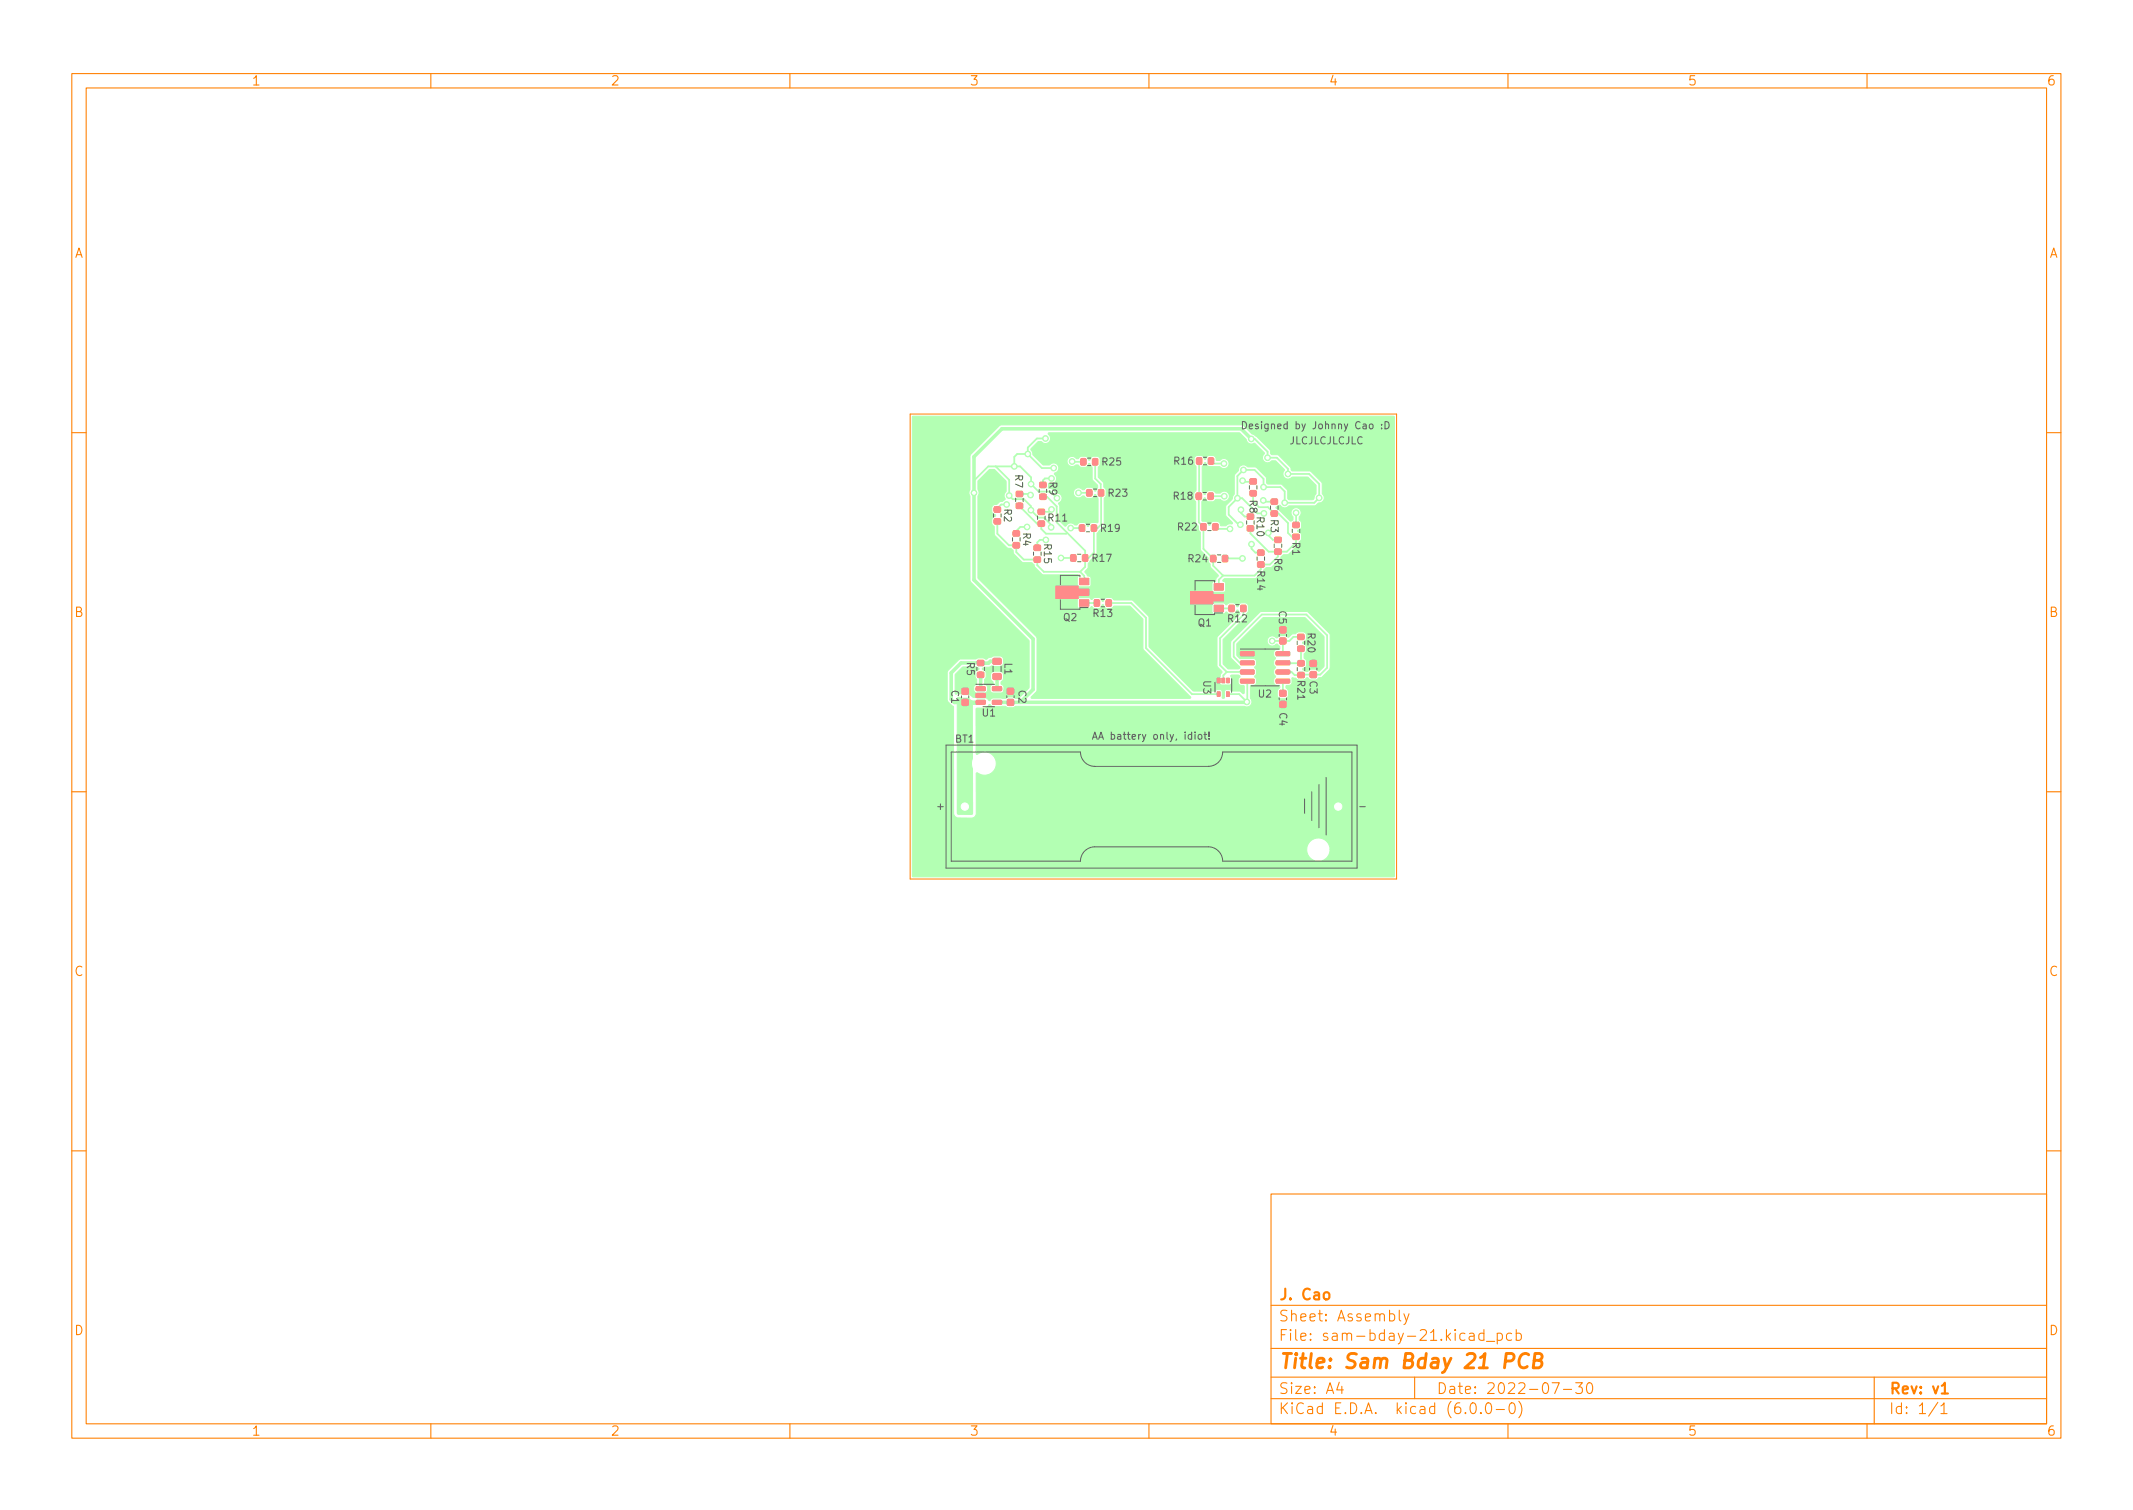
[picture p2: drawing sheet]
<svg xmlns="http://www.w3.org/2000/svg" width="297mm" height="210mm" viewBox="0 0 297 210" stroke-linecap="round" stroke-linejoin="round" font-family="sans-serif">
<g fill="#b3ffb3" stroke="#b3ffb3" stroke-width=".14">
<path d="M149.1 77.3h.7v.8h-.7z"/>
<path d="M150.8 77.3h.7v.8h-.7z"/>
<path d="M180.7 88.3h.9v.7h-.9z"/>
<path d="M180.7 90h.9v.7h-.9z"/>
<path d="M138.3 91.7h1l.1 .2v.5l-.2 .1h-.8l-.2-.2z"/>
<path d="M138.3 93.8h1l.1 .2v.5l-.2 .1h-.8l-.2-.2z"/>
<path d="M144 75.9h.9v.7h-.9z"/>
<path d="M144 77.6h.9v.7h-.9z"/>
<path d="M150.3 83.5h1.3v.9h-1.3z"/>
<path d="M147 81.6h3.2v.4h1.4v.9h-1.4v.4h-3.2z"/>
<path d="M150.3 80.5h1.3v.9h-1.3z"/>
<path d="M144.6 70.9h.8v.7h-.8z"/>
<path d="M144.6 72.6h.8v.7h-.8z"/>
<path d="M175.2 76.6h.8v.7h-.8z"/>
<path d="M175.2 78.3h.8v.6h-.8z"/>
<path d="M150.3 73.1h.7v.8h-.7z"/>
<path d="M152 73.1h.7v.8h-.7z"/>
<path d="M173.7 71.6h.8v.7h-.8z"/>
<path d="M173.7 73.2h.8v.7h-.8z"/>
<path d="M140.3 97.4h.8v.8h-.8z"/>
<path d="M140.3 95.9h.8v.7h-.8z"/>
<path d="M178.2 96.2h.9v.7h-.9z"/>
<path d="M178.2 97.7h.9v.8h-.9z"/>
<path d="M172.8 84.3h.7v.8h-.7z"/>
<path d="M171.2 84.3h.6v.8h-.6z"/>
<path d="M182.5 93.6h.8v.7h-.8z"/>
<path d="M182.5 92h.8v.8h-.8z"/>
<path d="M178.2 88.9h.9v.7h-.9z"/>
<path d="M178.2 87.3h.9v.8h-.9z"/>
<path d="M154.1 83.6h.6v.8h-.6z"/>
<path d="M152.4 83.6h.7v.8h-.7z"/>
<path d="M134 97.4h.8v.8h-.8z"/>
<path d="M134 95.9h.8v.7h-.8z"/>
<path d="M177.5 74.8h.9v.7h-.9z"/>
<path d="M177.5 76.5h.9v.7h-.9z"/>
<path d="M170.3 77.4h.6v.8h-.6z"/>
<path d="M168.6 77.4h.7v.8h-.7z"/>
<path d="M168.9 72.9h.7v.9h-.7z"/>
<path d="M167.2 72.9h.7v.9h-.7z"/>
<path d="M170.8 94.4h.4v.7h-.4z"/>
<path d="M170.2 94.4h.4v.7h-.4z"/>
<path d="M169.5 94.4h.4v.7h-.4z"/>
<path d="M169.5 96.3h.4v.7h-.4z"/>
<path d="M170.8 96.3h.4v.7h-.4z"/>
<path d="M141.1 73.9h.8v.7h-.8z"/>
<path d="M141.1 75.6h.8v.7h-.8z"/>
<path d="M177 69.5h.9v.7h-.9z"/>
<path d="M177 71.2h.9v.6h-.9z"/>
<path d="M180.8 92h.8v.7h-.8z"/>
<path d="M180.8 93.7h.8v.6h-.8z"/>
<path d="M141.5 68.4h.9v.7h-.9z"/>
<path d="M141.5 70.1h.9v.7h-.9z"/>
<path d="M136.1 92h.9v.7h-.9z"/>
<path d="M136.1 93.6h.9v.7h-.9z"/>
<path d="M169.1 84.3h1.3v.9h-1.3z"/>
<path d="M165.8 82.4h3.1v.4h1.5v.9h-1.5v.4h-3.1z"/>
<path d="M169.1 81.3h1.3v.9h-1.3z"/>
<path d="M174.1 66.7h.8v.7h-.8z"/>
<path d="M174.1 68.3h.8v.7h-.8z"/>
<path d="M168.3 63.8h.7v.8h-.7z"/>
<path d="M166.7 63.8h.6v.8h-.6z"/>
<path d="M138.5 70.6h.8v.7h-.8z"/>
<path d="M138.5 72.3h.8v.6h-.8z"/>
<path d="M133.4 111.3h2v2h-2z"/>
<path d="M144.8 67.2h.9v.7h-.9z"/>
<path d="M144.8 68.8h.9v.7h-.9z"/>
<path d="M150.5 63.9h.7v.8h-.7z"/>
<path d="M152.2 63.9h.7v.8h-.7z"/>
<path d="M168.3 68.7h.6v.8h-.6z"/>
<path d="M166.6 68.7h.7v.8h-.7z"/>
<path d="M151.3 68.2h.7v.8h-.7z"/>
<path d="M153 68.2h.7v.8h-.7z"/>
<path d="M180.1 72.8h.8v.6h-.8z"/>
<path d="M180.1 74.4h.8v.7h-.8z"/>
<path d="M172.8 90.8l1.8-.1 .1 .5-.2 .1h-1.7l-.1-.1z"/>
<path d="M172.8 92h1.8l.1 .5-.2 .1h-1.7l-.1-.2z"/>
<path d="M172.8 93.3h1.8l.1 .5-.2 .1h-1.7l-.1-.2z"/>
<path d="M172.8 94.6l1.8-.1 .1 .5-.2 .1h-1.7l-.1-.1z"/>
<path d="M177.7 94.6l1.8-.1 .1 .5-.1 .1h-1.7l-.1-.1z"/>
<path d="M177.7 93.3h1.8l.1 .5-.1 .1h-1.7l-.1-.2z"/>
<path d="M177.7 92h1.8l.1 .5-.1 .1h-1.7l-.1-.2z"/>
<path d="M177.7 90.8l1.8-.1 .1 .5-.1 .1h-1.7l-.1-.1z"/>
<path d="M135.9 95.6h1.2l.1 .5-.1 .1h-1.1l-.1-.2z"/>
<path d="M135.9 96.6h1.2l.1 .5h-.1h-1.1l-.1-.1z"/>
<path d="M135.9 97.5h1.2l.1 .5-.1 .1h-1.1l-.1-.2z"/>
<path d="M138.2 97.5h1.2l.1 .5-.1 .1h-1.1l-.1-.2z"/>
<path d="M138.2 95.6h1.2l.1 .5-.1 .1h-1.1l-.1-.2z"/>
<path d="M133.3 97.2l.4-.1 .4 .1h.7l.6 .4 1.7 .1 .1 .1v.2l-.1 .1h-1.7v7.5a1.81 1.81 0 0 0 0 1.4v6.3l-.1 .1h-1.9l-.1-.2z"/>
<path d="M127.1 58h67l.1 .1v35h-9v-4.8l-3-3.1-.2-.1h-6.4l-.1 .1-4.1 4.1v2.3l1 1.1a.25 .25 0 0 1 .3 .2 .25 .25 0 0 1-.2 .2h-1.5l-.7-.7v-3.3l3.2-3.2 .1-.4 .2-.4v-.8l-.2-.3-.8-.1-.2 .2-.1 .2a.14 .14 0 0 1-.2 .2 .13 .13 0 0 1-.1-.2l-.1-.2-.4-.2h-.5l-.4 .3-.4-.2h-1.4l-.2 .1v1.1l.1 .2h1.7a.27 .27 0 0 1 .2-.1 .27 .27 0 0 1 .3 .1l.7 .1 .3-.2 .1-.3a.13 .13 0 0 1 .2-.1 .13 .13 0 0 1 .1 .2l.1 .3v.1l-3.1 3.2v4l.7 .8-.3 .4v.5v.7l.2 .3 1.3-.1 .1-.2-.1-1.1h1.1a.17 .17 0 0 1 .2 .2 .17 .17 0 0 1-.2 .2l-.1 .2v.5l.3 .3 .6 .1v1l-.2 .1-.5-.4h-1l-.3-.2h-.6l-.2 .3v.8a.17 .17 0 0 1-.2 .2 .17 .17 0 0 1-.1-.3v-.7l-.2-.3h-.6l-.3 .2h-3l-6-6.1-.1-4.2-2.2-2.3-.2-.1h-2.4l-.6-.3h-.6l-.3 .4a.17 .17 0 0 1-.2 .1 .17 .17 0 0 1-.1-.3l-.4-.2h-.6l-.2 .2a.31 .31 0 0 1-.5-.2l-1.5 .1-.2 .2v1l.3 .2h1.5a.21 .21 0 0 1 .2-.2 .21 .21 0 0 1 .2 .1l.2 .1h.7l.2-.1 .1-.3a.13 .13 0 0 1 .2-.1 .13 .13 0 0 1 .1 .2l.1 .2 .4 .1h.5l.5-.3h2.1l1.8 1.8 .1 4.2 6.6 6.6v.2h-22.2v-.2l.7-.7 .1-.2v-7.4l-8.2-8.2v-11.4l.1-.5-.1-.4v-1.2l1.6-1.6h.7l1.6 1.6v1.4l-.2 .4v.4a.27 .27 0 0 1-.1 .5l-.2 .1-.4 .1-.4 .3-.4 .1-.2 .2-.1 .8 .2 .2 .2 .1a.18 .18 0 0 1 .1 .3 .18 .18 0 0 1-.2 .1l-.3 .3v.5l.4 .6v1.2l1.7 1.7 .6 .1 .3 .2 .1 .5 1.1 1.2 1.4 .1 .3 .2 .1 .4 1.2 1 4.8 .1 .1 .1-.2 .2v1.1l.2 .2h1.6l.1-.2v-1.1l-.1-.1-.4-.1-.3-.6 .4-.5 .1-.7 1.1-1.3 .1-2.8 1-1.2v-3.7l.2-.5v-.7l-.3-.3v-.7l-.8-.8v-1.3l.3-.5v-.8l-.4-.3h-.5l-.3 .2-.2 .2a.15 .15 0 0 1-.2 .2 .15 .15 0 0 1-.1-.2l-.1-.2-.3-.2h-.5l-.4 .3a.53 .53 0 0 1-.7-.2h-.1a.71 .71 0 0 0-.8 .8 .71 .71 0 0 0 1.1 .4l.4-.1 .5 .4h.5l.3-.2 .2-.3a.14 .14 0 0 1 .1-.1 .14 .14 0 0 1 .1 .2l.3 .4v1.7l.8 .8v.3l-.3 .4a.18 .18 0 0 1-.2 .1 .18 .18 0 0 1-.1-.3l-.3-.2-.6-.1-.4 .3a.29 .29 0 0 1-.4-.1h-.2a.7 .7 0 0 0-.9 .8 .7 .7 0 0 0 1.2 .3h.3l.4 .3h.5l.3-.1 .2-.3a.14 .14 0 0 1 .1-.2 .14 .14 0 0 1 .2 .2l.2 .4v3.3l-.1 .1h-.8l-.2 .1-.2 .2a.13 .13 0 0 1-.1 .2 .13 .13 0 0 1-.1-.2l-.3-.3h-.7l-.5 .3-.9-.3-.3 .1-.3 .4-.1-.1-.7-.7v-2l-.2-.4 .1-.1a.73 .73 0 0 0 .4-.9 .73 .73 0 0 0-.8-.5l-.6-.5-.5-.1v-.6l.2-.1a.74 .74 0 0 0 .9-.4 .74 .74 0 0 0-.3-1 .78 .78 0 0 0 .6-.5 .78 .78 0 0 0-.3-.8l-.5-.1-.5 .2h-.8l-1.5-1.4v-.4l-.2-.2v-.2l1-1h.5a.72 .72 0 0 0 1.1 0 .72 .72 0 0 0-.2-1.1l.1-.1h26.5l.9 .9a.77 .77 0 0 0 1.2 .5l1.4 1.5a.71 .71 0 0 0-.1 1 .71 .71 0 0 0 1.1 0h.6l1.2 1.2a.79 .79 0 0 0 .4 1.3h.3l.4-.3 2.2 .1 1.1 1.1v1.1l-.2 .3-.1 .5-.2 .1h-3.3l-.2-.2v-1.2l-.8-.7-2-.1-.1-.2-.1-.8-1.3-1.3-1.2-.1a.72 .72 0 0 0-.8-.2 .72 .72 0 0 0-.5 .6l-.6 .8v2.6l-.2 .2-.1 .5-.9 1v1.3l.9 1v.1l-.6 .1-.3 .2h-.6l-.4-.6h-.7l-.3 .1-.2 .3a.15 .15 0 0 1-.2 .1 .15 .15 0 0 1 0-.2l-.3-.3h-.6v-.1v-2.6l.2-.4a.14 .14 0 0 1 .2-.2 .14 .14 0 0 1 .1 .2l.1 .2 .3 .2h.6l.5-.4 .6 .1a.71 .71 0 0 0 1 0 .71 .71 0 0 0 0-1 .71 .71 0 0 0-1.1 0l-.6 .1-.4-.4h-.6l-.3 .2-.1 .2a.13 .13 0 0 1-.1 .2 .14 .14 0 0 1-.2-.2l-.2-.4v-3.3l.3-.4a.13 .13 0 0 1 .1-.2 .13 .13 0 0 1 .1 .2l.2 .2 .2 .2h1.6a.71 .71 0 0 0 1 0 .71 .71 0 0 0 0-1 .71 .71 0 0 0-1 .1h-.5l-.1-.4-.3-.3-.8 .1-.3 .3a.17 .17 0 0 1-.2 .1 .17 .17 0 0 1-.1-.2l-.3-.3h-.6l-.3 .2-.1 .2v.8l.3 .4v3.3l-.4 .4v.7l.3 .5v2.9l.4 .4v.5l.3 .5v2.4l1 1.1 .1 .5 .2 .3 .1 .5 1.1 1.1-.3 .4-.1 .4-.4 .1-.1 .2v1l.1 .2 1.5 .1 .2-.2 .1-1.1-.4-.3 .2-.3h4.3l.2-.1 1.3-1.4 .8-.1 1.6-1.7 .8-.1 1.3-1.4 .1-.4 .3-.2 .1-.2-.1-.7-.4-.3a.18 .18 0 0 1 0-.2 .18 .18 0 0 1 .2-.1l.2-.3 .1-.6-.4-.4 .1-.5a.7 .7 0 0 0-.1-1.1l-.4-.1a.7 .7 0 0 0-.7 .5 .7 .7 0 0 0 .2 .7v.5l-.3 .2-1.6-1.7-.3-.1a.18 .18 0 0 1-.1-.2 .18 .18 0 0 1 .3-.1l.2-.2a.88 .88 0 0 0 1 .4l.3-.3h3.6l.6-.4a.7 .7 0 0 0 .7-.4 .7 .7 0 0 0-.2-.8l-.1-1.6-1.5-1.6-2.7-.1-.2-.5-1.6-1.6-1.1-.1-.1-.7-1.9-1.8-.7-.4-1.3-1.2h-33.5h-.3l-4.1 4.2v4.8l-.2 .4 .2 .5v11.6l.1 .4 8.1 8.1v6.6l-.3 .3h-3.2v-.6l-.4-.3v-.3l.3-.2v-.2a.9 .9 0 0 0-.1-.9l-.2-.1h-1a.51 .51 0 0 0-.5 .4l.1 .6 .3 .5v.3l-.3 .1-.1 .3v.4l.2 .3 1.3 .1 .3-.1 .1-.3h3.2l-1.1 1.1h-.5l-.4-.2a.95 .95 0 0 0-.9 .2h-1.9l-.3 .2a.14 .14 0 0 1-.1 .2 .14 .14 0 0 1-.2-.2l-.4-.2-1.7-.1-.5-.4-2-.1v-2.7l1.1-1h1.8l.3 .1a.14 .14 0 0 1 .1 .2 .14 .14 0 0 1-.1 .1l-.3 .1-.1 .3v.6l.2 .3v.6l-.3 .3-.1 .6 .1 .3 .3 .1h1.1l.4-.2v-.6l-.1-.3-.3-.2v-.6l.2-.3v-.6l-.1-.3-.3-.1a.15 .15 0 0 1-.1-.2 .15 .15 0 0 1 .2-.1l.8-.1 .3-.2 .3 .1h.9a.51 .51 0 0 0 .4-.5v-.7l-.4-.3h-1l-.6 .3-.3 .2-.5-.2h-.7l-.3 .2h-2.1l-.3 .1-1.4 1.4-.2 .3v3.9l.1 .2 .8 .8v14.7l.1 .4 .2 .2 .3 .1h1.9l.3-.1 .3-.2 .1-.3-.1-5.6 .2-.1 .9 .3a1.64 1.64 0 0 0 1.6-2.1 1.64 1.64 0 0 0-2.6-.8l-.1-.1v-6.2l1.3-.1 .4-.3a.19 .19 0 0 1 .2-.2 .19 .19 0 0 1 .2 .2l.3 .1h1.7l.4 .1a.96 .96 0 0 0 1-.1l31.9-.1 .3 .1a.7 .7 0 0 0 .7-.4 .7 .7 0 0 0-.1-.7l-.1-1.8 .6-.1 .2-.2 .1-.6-.1-.2a.19 .19 0 0 1-.2-.2 .19 .19 0 0 1 .2-.2l.1-.7-.3-.3 .3-.5-.1-.6-.3-.2h-2l-.4-.5v-1.5l3.7-3.7h5.8l2.6 2.6 .1 4.2-.7 .7-.5-.3h-.7l-.3 .3a.32 .32 0 0 1-.5-.1l-.1-.1a.15 .15 0 0 1-.2-.2 .15 .15 0 0 1 .2-.1l.3-.3v-.7l-.3-.4v-.6l.3-.4v-.5l-.1-.3-.3-.2a.16 .16 0 0 1-.1-.2 .16 .16 0 0 1 .2-.1l.3-.3v-.6l-.1-.3-.3-.1h-.7l-.4 .2-.5 .1-.5 .4-.4-.2a.93 .93 0 0 0-1.1 .3h-.1l-.4-.2a.71 .71 0 0 0-.9 .8 .71 .71 0 0 0 1.2 .3h.2l.3 .3v.3l-.1 .1-.5 .1-.2 .2v.5l.1 .3a.24 .24 0 0 1 .1 .2 .24 .24 0 0 1-.2 .2v.6l.2 .4-.2 .4 .1 .7a.25 .25 0 0 1 .1 .3 .25 .25 0 0 1-.2 .2v.6l.1 .2 .7 .2v.3l-.3 .4v.6l.1 .3 .3 .2a.96 .96 0 0 0 1.1-.3v-.8l-.3-.4v-.3l.7-.2 .1-.2v-.5a.18 .18 0 0 1 .1-.2 .18 .18 0 0 1 .2 0h.2l.4 .3h.7l.6-.3 .5 .3a1.02 1.02 0 0 0 1.1-.3l.4-.1 1.1-1.2h9v25.2h-9a1.63 1.63 0 0 0-2.3-1.4 1.63 1.63 0 0 0-.3 2.7 1.63 1.63 0 0 0 2.6-1v-.3h9v3.7l-.1 .1-67-.1z"/>
<circle cx="186.4" cy="112.3" r="1"/>
<circle cx="177.2" cy="89.2" r=".4"/>
<circle cx="176.5" cy="63.7" r=".4"/>
<circle cx="140.5" cy="69" r=".4"/>
<circle cx="172.3" cy="69.4" r=".4"/>
<circle cx="172.7" cy="73.1" r=".4"/>
<circle cx="173.2" cy="65.4" r=".4"/>
<circle cx="178.9" cy="70" r=".4"/>
<circle cx="147.2" cy="69.4" r=".4"/>
<circle cx="135.6" cy="68.6" r=".4"/>
<circle cx="145.6" cy="61.1" r=".4"/>
<circle cx="146.4" cy="73.4" r=".4"/>
<circle cx="143.6" cy="71" r=".4"/>
<circle cx="174.3" cy="61.1" r=".4"/>
<circle cx="141.2" cy="64.9" r=".4"/>
<circle cx="146.7" cy="65.2" r=".4"/>
<circle cx="176" cy="71.5" r=".4"/>
<circle cx="143.6" cy="67.4" r=".4"/>
<circle cx="173.6" cy="97.7" r=".4"/>
<circle cx="176" cy="67.8" r=".4"/>
<circle cx="179.4" cy="66" r=".4"/>
<circle cx="143.1" cy="63.2" r=".4"/>
<circle cx="183.7" cy="69.3" r=".4"/>
<circle cx="180.5" cy="71.4" r=".4"/>
<circle cx="140.2" cy="70.3" r=".4"/>
<circle cx="175.9" cy="69.7" r=".4"/>
<circle cx="143" cy="73.4" r=".4"/>
<circle cx="176.6" cy="74.2" r=".4"/>
<circle cx="143.5" cy="68.9" r=".4"/>
<circle cx="173" cy="66.9" r=".4"/>
<circle cx="146.4" cy="66.6" r=".4"/>
<circle cx="172.8" cy="71" r=".4"/>
<circle cx="146.4" cy="70.9" r=".4"/>
<circle cx="174.3" cy="75.8" r=".4"/>
<circle cx="145.6" cy="75.2" r=".4"/>
<circle cx="170.4" cy="64.5" r=".4"/>
<circle cx="147.8" cy="77.7" r=".4"/>
<circle cx="170.5" cy="69.1" r=".4"/>
<circle cx="149.1" cy="73.5" r=".4"/>
<circle cx="171.3" cy="73.6" r=".4"/>
<circle cx="150.2" cy="68.6" r=".4"/>
<circle cx="173" cy="77.8" r=".4"/>
<circle cx="149.3" cy="64.3" r=".4"/>
</g>
<path d="M174.3 61.1l-1.5-1.4h-33.3l-3.9 3.9v17.1l8.3 8.3v7l-1.8 1.8M132.9 97.8h1.5M134.4 96.3h.6l.6 .5h1M136.6 92.3h-2.8l-1.3 1.4v3.7M136.6 94v1.9M138.8 92.1h-.9l-.3 .2h-1M138.8 94.2v1.7M173.6 97.7l-34.8 .1" fill="none" stroke="#b3ffb3" stroke-width=".5"/>
<g fill="none" stroke="#b3ffb3" stroke-width=".25">
<path d="M135.6 66.9l2-2h4.5l1.5 1.6v.9l1 1h1.7l.9 1M138.7 64.9l1.8 1.9v2.2l.5 .5h1.6l1 1v.5l1 1.1h.8l1 1v.3M138.9 72.6v1.7l1.6 1.6h1v1l1.1 1h1.8v.8l1 .9h5M140.2 70.3h-.8l-.5 .5M142 68.8h1.4l.1 .1M142 70.5l2.4 2.4h.6v.8l.7 .6h2.8l.1-.1M143 73.4h-.9l-.6 .5v.4M143.1 63.2h-1.4l-.5 .4v1.3M143.1 63.2l2 2h1.6M145.2 69.2h.6l1.4 1.3v2.2l3.9 4v2.2l-.7 .7M145.6 61.1h-1.2l-1.3 1.2v.9M145.6 75.2h-.8l-.4 .3v.8"/>
<path d="M146.4 66.6h-.9l-.3 .3v.6M146.4 70.9l-.3 .4h-1.1M147.8 77.7h1.7M149.1 73.5h1.6M149.3 64.3h1.6M150.2 68.6h1.5M150.4 79.6l.6 .6v.8M152.5 64.3v2.3l.8 .8v1.2M153.3 68.6v4.4l-.4 .5h-.6v3.4l-.7 .8h-.5M166.9 69.1v3.6l.7 .7v3l1.3 1.4v1l1.4 1.3M167 64.2v4.8M168.6 69.1h1.9"/>
<path d="M168.6 64.2l.4 .3h1.4M169.2 73.4l.3 .2h1.8M170.6 77.8h2.4M172.3 69.4l-1.2 1.2v1.1l1.4 1.4h.2M172.3 69.4h.7l2.1 2.1h.9M172.8 71v.4l.5 .5h.8M173 66.9l.2 .2h1.3M174.3 61.1h.4l1.8 1.8v.8h1.3l1.6 1.6v.7h2.9l1.4 1.4v1.9l-.7 .7h-4.1v-1.6l-.6-.6h-2.3v-1.1l-1.3-1.3h-1.5l-.9 .9v3.1M174.3 75.8v.6l.5 .6h.8M174.5 68.7v1.1M175.3 70.6h1.3l.9 .9h.5l1.4 1.3v1.4l.5 .5h.6v.8l-1.3 1.3h-2.5l-2.6-2.5v-.7M175.9 69.7l.2 .2h1.4"/>
<path d="M176.6 74.5l.7 .7h.7M178 76.8v.7l-1.1 1.1h-1.3v.7M180.5 71.4v1.7M151 84h1.7M154.4 84h3.1l2.1 2v4.2l6.4 6.5h3.7M169.7 84.7h1.8M170.3 80.1l-.6 .6v1M170.3 80.1h4.4M170.8 93.6l-.4 .5v.7M170.8 93.6h2.9M171 96.7h1.6l1 1M173.2 84.7v.9l-3.3 3.3v3.7l.9 1"/>
<path d="M173.7 94.8v2.9M173.7 92.3h-1l-.9-.9v-1.9l3.9-3.9h6.2l2.9 2.9v4.5l-.9 .9h-2.7M178.7 89.2v1.8M178.7 94.8v1.7M178.7 93.6h1.2l.4 .4h.9M181.2 88.7h-1.1l-.5 .5h-2.4M181.2 90.3v2h-2.5"/>
</g>
<g fill="#fff" stroke="#fff" stroke-width=".14">
<circle cx="177.2" cy="89.2" r=".2"/>
<circle cx="176.5" cy="63.7" r=".2"/>
<circle cx="140.5" cy="69" r=".2"/>
<circle cx="172.3" cy="69.4" r=".2"/>
<circle cx="172.7" cy="73.1" r=".2"/>
<circle cx="173.2" cy="65.4" r=".2"/>
<circle cx="178.9" cy="70" r=".2"/>
<circle cx="147.2" cy="69.4" r=".2"/>
<circle cx="135.6" cy="68.6" r=".2"/>
<circle cx="145.6" cy="61.1" r=".2"/>
<circle cx="146.4" cy="73.4" r=".2"/>
<circle cx="143.6" cy="71" r=".2"/>
<circle cx="174.3" cy="61.1" r=".2"/>
<circle cx="141.2" cy="64.9" r=".2"/>
<circle cx="146.7" cy="65.2" r=".2"/>
<circle cx="176" cy="71.5" r=".2"/>
<circle cx="143.6" cy="67.4" r=".2"/>
<circle cx="173.6" cy="97.7" r=".2"/>
<circle cx="176" cy="67.8" r=".2"/>
<circle cx="179.4" cy="66" r=".2"/>
<circle cx="143.1" cy="63.2" r=".2"/>
<circle cx="183.7" cy="69.3" r=".2"/>
<circle cx="180.5" cy="71.4" r=".2"/>
<circle cx="140.2" cy="70.3" r=".2"/>
<circle cx="175.9" cy="69.7" r=".2"/>
<circle cx="143" cy="73.4" r=".2"/>
<circle cx="176.6" cy="74.2" r=".2"/>
<circle cx="143.5" cy="68.9" r=".2"/>
<circle cx="173" cy="66.9" r=".2"/>
<circle cx="146.4" cy="66.6" r=".2"/>
<circle cx="172.8" cy="71" r=".2"/>
<circle cx="146.4" cy="70.9" r=".2"/>
<circle cx="174.3" cy="75.8" r=".2"/>
<circle cx="145.6" cy="75.2" r=".2"/>
<circle cx="170.4" cy="64.5" r=".2"/>
<circle cx="147.8" cy="77.7" r=".2"/>
<circle cx="170.5" cy="69.1" r=".2"/>
<circle cx="149.1" cy="73.5" r=".2"/>
<circle cx="171.3" cy="73.6" r=".2"/>
<circle cx="150.2" cy="68.6" r=".2"/>
<circle cx="173" cy="77.8" r=".2"/>
<circle cx="149.3" cy="64.3" r=".2"/>
<circle cx="183.6" cy="118.3" r="1.32"/>
<circle cx="137.1" cy="106.3" r="1.32"/>
<circle cx="134.4" cy="112.3" r=".51"/>
<circle cx="186.4" cy="112.3" r=".51"/>
</g>
<g fill="#ff8a8a" stroke="#ff8a8a" stroke-width=".14">
<path d="M149.1 77.3h.7v.8h-.7z"/>
<path d="M150.8 77.3h.7v.8h-.7z"/>
<path d="M180.7 88.3h.9v.7h-.9z"/>
<path d="M180.7 90h.9v.7h-.9z"/>
<path d="M138.3 91.7h1l.1 .2v.5l-.2 .1h-.8l-.2-.2z"/>
<path d="M138.3 93.8h1l.1 .2v.5l-.2 .1h-.8l-.2-.2z"/>
<path d="M144 75.9h.9v.7h-.9z"/>
<path d="M144 77.6h.9v.7h-.9z"/>
<path d="M150.3 83.5h1.3v.9h-1.3z"/>
<path d="M147 81.6h3.2v.4h1.4v.9h-1.4v.4h-3.2z"/>
<path d="M150.3 80.5h1.3v.9h-1.3z"/>
<path d="M144.6 70.9h.8v.7h-.8z"/>
<path d="M144.6 72.6h.8v.7h-.8z"/>
<path d="M175.2 76.6h.8v.7h-.8z"/>
<path d="M175.2 78.3h.8v.6h-.8z"/>
<path d="M150.3 73.1h.7v.8h-.7z"/>
<path d="M152 73.1h.7v.8h-.7z"/>
<path d="M173.7 71.6h.8v.7h-.8z"/>
<path d="M173.7 73.2h.8v.7h-.8z"/>
<path d="M140.3 97.4h.8v.8h-.8z"/>
<path d="M140.3 95.9h.8v.7h-.8z"/>
<path d="M178.2 96.2h.9v.7h-.9z"/>
<path d="M178.2 97.7h.9v.8h-.9z"/>
<path d="M172.8 84.3h.7v.8h-.7z"/>
<path d="M171.2 84.3h.6v.8h-.6z"/>
<path d="M182.5 93.6h.8v.7h-.8z"/>
<path d="M182.5 92h.8v.8h-.8z"/>
<path d="M178.2 88.9h.9v.7h-.9z"/>
<path d="M178.2 87.3h.9v.8h-.9z"/>
<path d="M154.1 83.6h.6v.8h-.6z"/>
<path d="M152.4 83.6h.7v.8h-.7z"/>
<path d="M134 97.4h.8v.8h-.8z"/>
<path d="M134 95.9h.8v.7h-.8z"/>
<path d="M177.5 74.8h.9v.7h-.9z"/>
<path d="M177.5 76.5h.9v.7h-.9z"/>
<path d="M170.3 77.4h.6v.8h-.6z"/>
<path d="M168.6 77.4h.7v.8h-.7z"/>
<path d="M168.9 72.9h.7v.9h-.7z"/>
<path d="M167.2 72.9h.7v.9h-.7z"/>
<path d="M170.8 94.4h.4v.7h-.4z"/>
<path d="M170.2 94.4h.4v.7h-.4z"/>
<path d="M169.5 94.4h.4v.7h-.4z"/>
<path d="M169.5 96.3h.4v.7h-.4z"/>
<path d="M170.8 96.3h.4v.7h-.4z"/>
<path d="M141.1 73.9h.8v.7h-.8z"/>
<path d="M141.1 75.6h.8v.7h-.8z"/>
<path d="M177 69.5h.9v.7h-.9z"/>
<path d="M177 71.2h.9v.6h-.9z"/>
<path d="M180.8 92h.8v.7h-.8z"/>
<path d="M180.8 93.7h.8v.6h-.8z"/>
<path d="M141.5 68.4h.9v.7h-.9z"/>
<path d="M141.5 70.1h.9v.7h-.9z"/>
<path d="M136.1 92h.9v.7h-.9z"/>
<path d="M136.1 93.6h.9v.7h-.9z"/>
<path d="M169.1 84.3h1.3v.9h-1.3z"/>
<path d="M165.8 82.4h3.1v.4h1.5v.9h-1.5v.4h-3.1z"/>
<path d="M169.1 81.3h1.3v.9h-1.3z"/>
<path d="M174.1 66.7h.8v.7h-.8z"/>
<path d="M174.1 68.3h.8v.7h-.8z"/>
<path d="M168.3 63.8h.7v.8h-.7z"/>
<path d="M166.7 63.8h.6v.8h-.6z"/>
<path d="M138.5 70.6h.8v.7h-.8z"/>
<path d="M138.5 72.3h.8v.6h-.8z"/>
<path d="M144.8 67.2h.9v.7h-.9z"/>
<path d="M144.8 68.8h.9v.7h-.9z"/>
<path d="M150.5 63.9h.7v.8h-.7z"/>
<path d="M152.2 63.9h.7v.8h-.7z"/>
<path d="M168.3 68.7h.6v.8h-.6z"/>
<path d="M166.6 68.7h.7v.8h-.7z"/>
<path d="M151.3 68.2h.7v.8h-.7z"/>
<path d="M153 68.2h.7v.8h-.7z"/>
<path d="M180.1 72.8h.8v.6h-.8z"/>
<path d="M180.1 74.4h.8v.7h-.8z"/>
<path d="M172.8 90.8l1.8-.1 .1 .5-.2 .1h-1.7l-.1-.1z"/>
<path d="M172.8 92h1.8l.1 .5-.2 .1h-1.7l-.1-.2z"/>
<path d="M172.8 93.3h1.8l.1 .5-.2 .1h-1.7l-.1-.2z"/>
<path d="M172.8 94.6l1.8-.1 .1 .5-.2 .1h-1.7l-.1-.1z"/>
<path d="M177.7 94.6l1.8-.1 .1 .5-.1 .1h-1.7l-.1-.1z"/>
<path d="M177.7 93.3h1.8l.1 .5-.1 .1h-1.7l-.1-.2z"/>
<path d="M177.7 92h1.8l.1 .5-.1 .1h-1.7l-.1-.2z"/>
<path d="M177.7 90.8l1.8-.1 .1 .5-.1 .1h-1.7l-.1-.1z"/>
<path d="M135.9 95.6h1.2l.1 .5-.1 .1h-1.1l-.1-.2z"/>
<path d="M135.9 96.6h1.2l.1 .5h-.1h-1.1l-.1-.1z"/>
<path d="M135.9 97.5h1.2l.1 .5-.1 .1h-1.1l-.1-.2z"/>
<path d="M138.2 97.5h1.2l.1 .5-.1 .1h-1.1l-.1-.2z"/>
<path d="M138.2 95.6h1.2l.1 .5-.1 .1h-1.1l-.1-.2z"/>
</g>
<path d="M173 58.7a.51 .51 0 0 1 .6 .5 .51 .51 0 0 1-.6 .5zM192.9 58.7a.51 .51 0 0 1 .6 .5 .51 .51 0 0 1-.6 .5zM152.1 102.9l.4-1 .3 1M152.2 102.6h.5M167.7 102.3h.3M167.8 101.9v.9l.2 .1M168.4 102.8v.1M168.4 101.9v.7" fill="none" stroke="#626262" stroke-width=".15"/>
<g fill="none" stroke="#626262" stroke-width=".14">
<path d="M138.4 71.5v.5M141 74.9v.4M141.4 69.4v.4M142.5 69.4v.4M143.9 76.9v.4M144.5 71.9v.4M144.7 68.1v.5M145.5 71.9v.4M150.1 77.2h.4M150.1 78.2h.4M151.3 73h.4M151.3 74h.4"/>
<path d="M151.5 63.8h.4M151.5 64.8h.4M152.3 68.1h.5M152.3 69.1h.5M167.5 69.6h.5M167.5 68.6h.5M167.6 63.7h.5M167.6 64.7h.5M168.2 72.8h.5M168.2 73.9h.5M169.5 77.3h.5M169.5 78.3h.5"/>
<path d="M173.6 72.5v.5M174 67.6v.5M175 67.6v.5M175.1 77.5v.5M176.1 77.5v.5M176.9 70.4v.5M177.4 75.8v.4M178 70.4v.5M178.5 75.8v.4M180 73.7v.5M181 73.7v.5M134.9 96.9v.3"/>
<path d="M135.9 95.3h2.6M137.1 92.9v.5M138.3 92.7v.8M139.4 92.7v.8M140.2 96.9v.3M141.2 96.9v.3M147.7 83.5v1.3h2.7v-.2h1.1M150.4 80.3v-.2h-2.7v1.3M153.3 83.4h.5M166.4 84.3v1.3h2.7v-.3h1.2M169.1 81.1v-.2h-2.7v1.3M169.2 95v1.4"/>
<path d="M171.5 94.5v1.9M172.1 84.2h.5M172.7 90.4h5.4M174.2 95.5h3.9M178.1 88.3v.3M178.1 97.2v.3M179.2 88.3v.3M179.2 97.2v.3M180.6 89.3v.4M180.7 92.9v.5M181.7 92.9v.5M182.4 93v.3"/>
<path d="M183.4 93v.3M131.7 103.7h57.3v17.2h-57.3zM132.5 104.7h18a2 2 0 0 0 2 2h15.8a2 2 0 0 0 2-2h18v15.2h-18a2 2 0 0 0-2-2h-15.8a2 2 0 0 0-2 2h-18zM181.7 111.3v2M182.7 110.3v4M183.7 109.3v6M184.7 108.3v8"/>
</g>
<g fill="none" stroke="#ff8000" stroke-width=".15">
<path d="M10 10.2h277v190.1h-277zM12 12.2h273v186.1h-273zM60 10.2v2M110 10.2v2M160 10.2v2M210 10.2v2M260 10.2v2M10 60.2h2M285 60.2h2M10 110.2h2M285 110.2h2M10 160.2h2"/>
<path d="M177 166.3h108v32h-108zM285 160.2h2M60 198.3v2M110 198.3v2M160 198.3v2M177 194.8h108M177 191.8h108M177 187.8h108M177 181.8h108M186.5 192.5l-.4 1h1M186.9 193v1M194.9 182.4v1.3l.2 .2"/>
<path d="M195.5 182.9l.4 1M196.2 182.9l-.5 1.4-.2 .1M197 191.8v3M204.9 195.4a.36 .36 0 0 1 .6 .2 .77 .77 0 0 1-.4 1.2 1 1 0 0 1-.2-1.4zM206.2 196.7l.1 .1h-.1h-.1l.1-.1v.1M206.6 185.7l-.4-.1-.3 .3v.4l.2 .3h.1h.4M206.6 185.1v1.5M207 195.5a.36 .36 0 0 1 .4-.2 .36 .36 0 0 1 .2 .3 .77 .77 0 0 1-.4 1.2 .91 .91 0 0 1-.2-1.3zM207 186.8h1.1M208.4 196.3h1.1M208.5 185.7l.4-.1 .3 .3v.4l-.1 .3h-.2h-.4M208.5 185.6v1.5"/>
<path d="M210 198.3v2M210.4 195.4a.36 .36 0 0 1 .5 .2 .77 .77 0 0 1-.4 1.2 1 1 0 0 1-.1-1.4zM210.5 185.7l-.4-.1-.3 .3v.4l.1 .3h.2h.4M211.1 185.7l.5-.1 .3 .3v.4l-.2 .3h-.1h-.5M211.1 185.1v1.5M211.5 195.1a1.72 1.72 0 0 1 0 2.3M216.1 192.5h1l-.6 1.5M217.7 193.5h1.2M219.4 192.5h1l-.5 .6a.41 .41 0 0 1 .5 .3v.3l-.2 .3h-.6l-.2-.1M221.1 192.6a.36 .36 0 0 1 .6 .2 .77 .77 0 0 1-.4 1.2 1 1 0 0 1-.2-1.4zM260 198.3v2M261 191.8v6.5"/>
<path d="M269.9 195.3l-1.3 1.9M270.3 195.8l.4-.5v1.5M270.3 196.8h.8"/>
</g>
<path d="M184.4 180.1a.41 .41 0 0 1 .4-.2 .41 .41 0 0 1 .3 .3v.4a.41 .41 0 0 1-.4 .3 .41 .41 0 0 1-.4-.3zM270.4 193l.4-.5v1.5M270.4 194h.9" fill="none" stroke="#ff8000" stroke-width=".3"/>
<path d="M209.6 189.5h.8a.55 .55 0 0 0 .4-.5 .55 .55 0 0 0-.3-.5h-.7l-.3 2M212.9 188.7a.8 .8 0 0 0-.9-.2 .8 .8 0 0 0-.4 .8 .76 .76 0 0 0 .1 .9 .76 .76 0 0 0 .9 .2l.1-.1M213.6 189.4h.7a.49 .49 0 0 0 .4-.4 .49 .49 0 0 0-.3-.5h-.6l-.3 2h.8a.53 .53 0 0 0 .4-.5 .53 .53 0 0 0-.4-.6" fill="none" stroke="#ff8000" stroke-width=".4"/>
<path d="M126.7 57.7h67.8v64.7h-67.8z" fill="none" stroke="#ff8000" stroke-width=".14"/>
<text font-size="2.8" fill="#ff8000" x="178" y="190.6">Title: Sam Bday 21 PCB</text>
<g font-size="2.1" fill="#ff8000">
<text x="178" y="184">Sheet: Assembly</text>
<text x="178" y="181">J. Cao</text>
<text x="178" y="186.7">File: sam-bday-21.kicad_pcb</text>
<text x="178" y="196.9">KiCad E.D.A. kicad (6.0.0-0)</text>
<text x="178" y="194.1">Size: A4</text>
<text x="200" y="194.1">Date: 2022-07-30</text>
<text x="263" y="194.1">Rev: v1</text>
<text x="263" y="196.9">Id: 1/1</text>
</g>
<g font-size="1.8" fill="#ff8000">
<text x="35" y="11.9">1</text>
<text x="85" y="11.9">2</text>
<text x="135" y="11.9">3</text>
<text x="185" y="11.9">4</text>
<text x="235" y="11.9">5</text>
<text x="285" y="11.9">6</text>
<text x="10.3" y="35.9">A</text>
<text x="285.3" y="35.9">A</text>
<text x="10.3" y="85.9">B</text>
<text x="285.3" y="85.9">B</text>
<text x="10.3" y="135.9">C</text>
<text x="285.3" y="135.9">C</text>
<text x="10.3" y="185.9">D</text>
<text x="285.3" y="185.9">D</text>
<text x="35" y="199.9">1</text>
<text x="85" y="199.9">2</text>
<text x="135" y="199.9">3</text>
<text x="185" y="199.9">4</text>
<text x="235" y="199.9">5</text>
<text x="285" y="199.9">6</text>
</g>
<g font-size="1.4" fill="#626262">
<text x="174" y="59.8">Designed by Johnny Cao :D</text>
<text x="153.5" y="64.8">R25</text>
<text x="163.5" y="64.7">R16</text>
<text x="179.5" y="61.9">JLCJLCJLCJLC</text>
<text x="139.8" y="70.9" transform="rotate(90 139.8 70.9)">R2</text>
<text x="141.4" y="66.1" transform="rotate(90 141.4 66.1)">R7</text>
<text x="146.1" y="67.1" transform="rotate(90 146.1 67.1)">R9</text>
<text x="154.4" y="69.2">R23</text>
<text x="163.5" y="69.6">R18</text>
<text x="174" y="69.7" transform="rotate(90 174 69.7)">R8</text>
<text x="142.5" y="74.2" transform="rotate(90 142.5 74.2)">R4</text>
<text x="145.4" y="75.8" transform="rotate(90 145.4 75.8)">R15</text>
<text x="146" y="72.6">R11</text>
<text x="153.3" y="74.1">R19</text>
<text x="164.1" y="73.9">R22</text>
<text x="175" y="72.1" transform="rotate(90 175 72.1)">R10</text>
<text x="177" y="72.4" transform="rotate(90 177 72.4)">R3</text>
<text x="177.5" y="77.8" transform="rotate(90 177.5 77.8)">R6</text>
<text x="180" y="75.5" transform="rotate(90 180 75.5)">R1</text>
<text x="152.2" y="78.2">R17</text>
<text x="165.5" y="78.3">R24</text>
<text x="175.1" y="79.6" transform="rotate(90 175.1 79.6)">R14</text>
<text x="148.1" y="86.5">Q2</text>
<text x="152.3" y="85.9">R13</text>
<text x="166.9" y="87.2">Q1</text>
<text x="171" y="86.6">R12</text>
<text x="178.1" y="85.1" transform="rotate(90 178.1 85.1)">C5</text>
<text x="182.1" y="88.2" transform="rotate(90 182.1 88.2)">R20</text>
<text x="134.6" y="92.2" transform="rotate(90 134.6 92.2)">R5</text>
<text x="139.9" y="92.3" transform="rotate(90 139.9 92.3)">L1</text>
<text x="167.6" y="94.8" transform="rotate(90 167.6 94.8)">U3</text>
<text x="180.7" y="94.8" transform="rotate(90 180.7 94.8)">R21</text>
<text x="182.4" y="94.8" transform="rotate(90 182.4 94.8)">C3</text>
<text x="132.5" y="96.1" transform="rotate(90 132.5 96.1)">C1</text>
<text x="136.8" y="99.8">U1</text>
<text x="141.8" y="96.1" transform="rotate(90 141.8 96.1)">C2</text>
<text x="175.3" y="97.1">U2</text>
<text x="178.2" y="99.3" transform="rotate(90 178.2 99.3)">C4</text>
<text x="133" y="103.4">BT1</text>
<text x="153.1" y="103">AA battery only, idiot!</text>
<text x="130.6" y="112.8">+</text>
<text x="189.5" y="112.8">-</text>
</g>
</svg>
